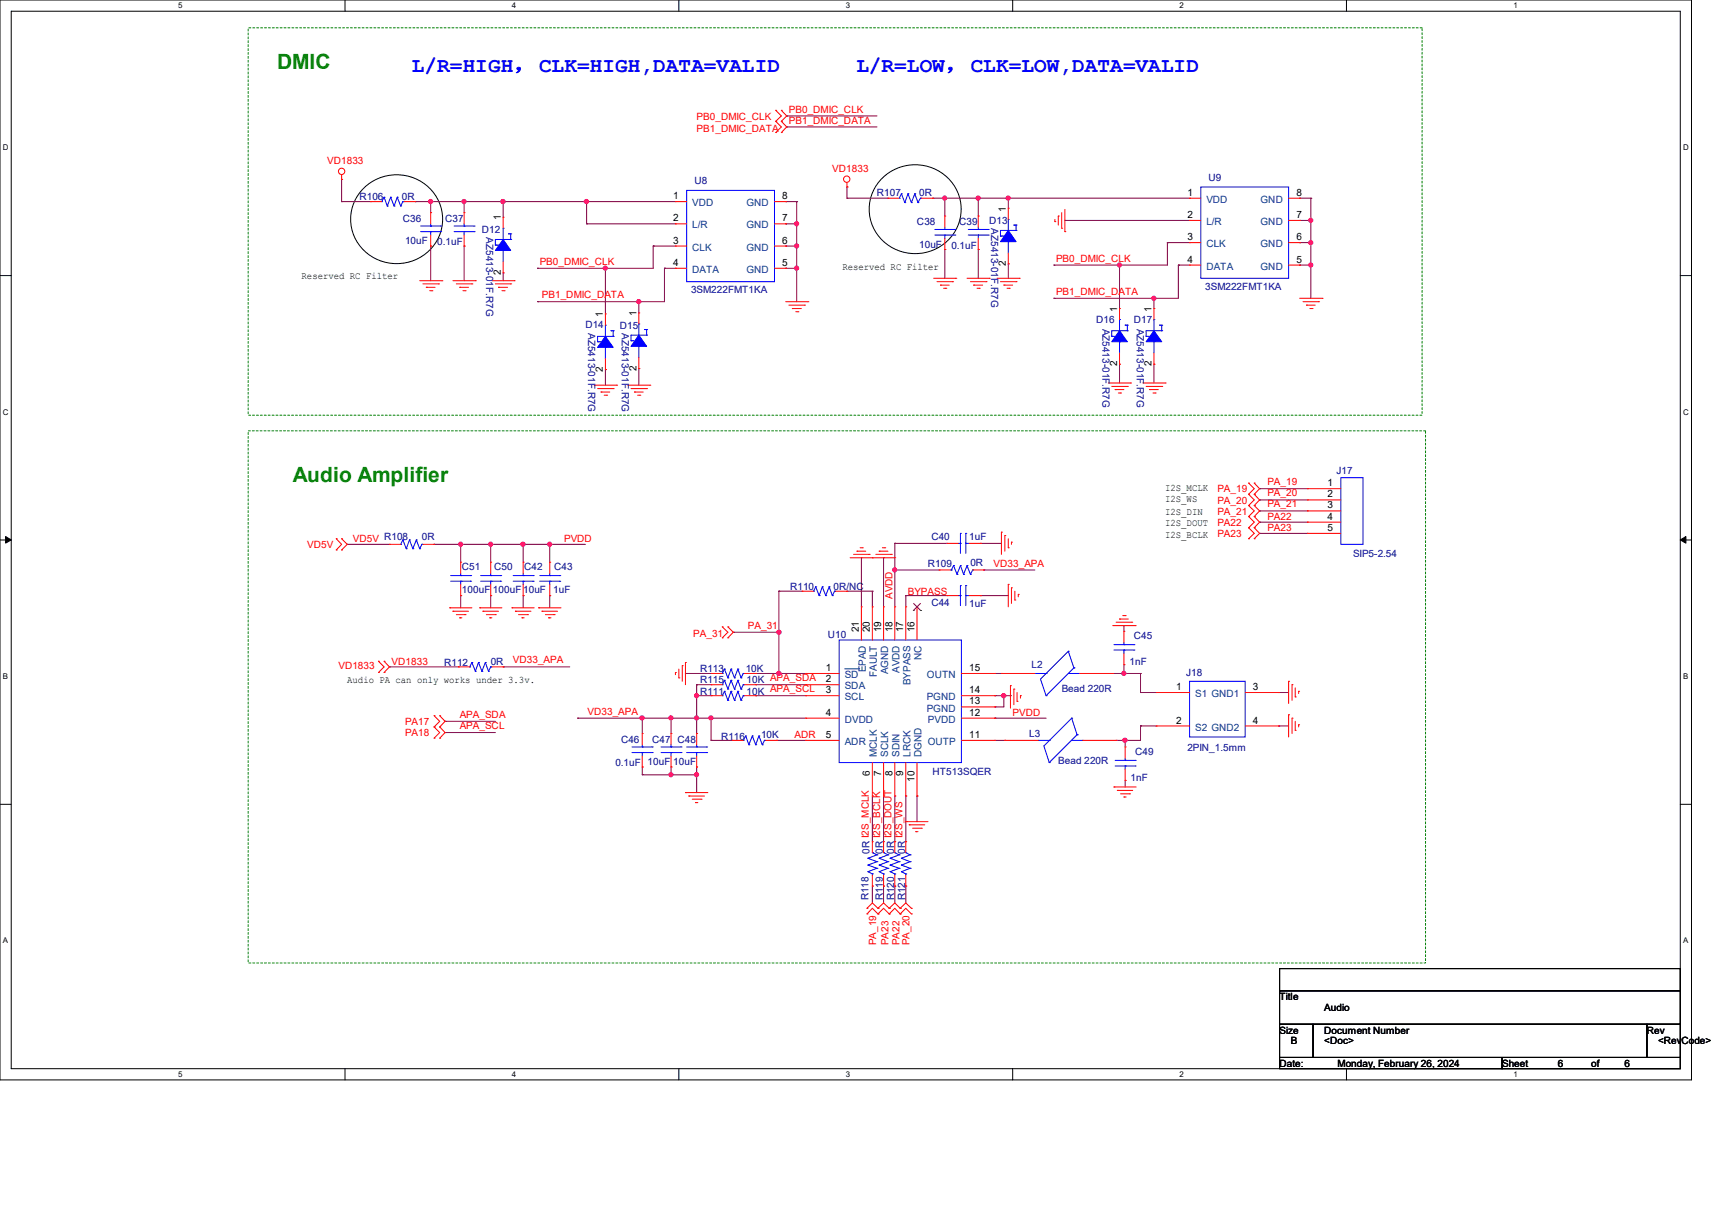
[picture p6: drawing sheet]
<svg xmlns="http://www.w3.org/2000/svg" width="297mm" height="210mm" viewBox="0 0 297 210" stroke-linecap="round" stroke-linejoin="round" font-family="sans-serif">
<path d="M0 0h293.5v187.3h-293.5zM1.9 1.9h289.6v183.4h-289.6z" fill="none" stroke="#000" stroke-width=".17"/>
<g fill="#fff">
<path d="M30.9 .2h.8v1.5h-.8z"/>
<path d="M30.9 185.5h.8v1.6h-.8z"/>
</g>
<path d="M59.9 0v1.9M59.9 185.3v2" fill="none" stroke="#000" stroke-width=".17"/>
<g fill="#fff">
<path d="M88.8 .2h.8v1.5h-.8z"/>
<path d="M88.8 185.5h.8v1.6h-.8z"/>
</g>
<path d="M117.8 0v1.9M117.8 185.3v2" fill="none" stroke="#000" stroke-width=".17"/>
<g fill="#fff">
<path d="M146.7 .2h.8v1.5h-.8z"/>
<path d="M146.7 185.5h.8v1.6h-.8z"/>
</g>
<path d="M175.7 0v1.9M175.7 185.3v2" fill="none" stroke="#000" stroke-width=".17"/>
<g fill="#fff">
<path d="M204.6 .2h.8v1.5h-.8z"/>
<path d="M204.6 185.5h.8v1.6h-.8z"/>
</g>
<path d="M233.6 0v1.9M233.6 185.3v2" fill="none" stroke="#000" stroke-width=".17"/>
<g fill="#fff">
<path d="M262.6 .2h.7v1.5h-.7z"/>
<path d="M262.6 185.5h.7v1.6h-.7z"/>
<path d="M.5 24.8h1v1.6h-1z"/>
<path d="M292 24.8h1v1.6h-1z"/>
<path d="M.5 70.7h1v1.5h-1z"/>
<path d="M292 70.7h1v1.5h-1z"/>
</g>
<path d="M0 47.8h1.9M291.5 47.8h2" fill="none" stroke="#000" stroke-width=".17"/>
<g fill="#fff">
<path d="M.5 116.5h.9v1.6h-.9z"/>
<path d="M292 116.5h.9v1.6h-.9z"/>
</g>
<path d="M0 93.6h1.9M291.5 93.6h2" fill="none" stroke="#000" stroke-width=".17"/>
<path d="M1 93l.9 .6-.9 .6zM291.5 93.6l1-.6v1.2z" fill="#000" stroke="#000" stroke-width=".17"/>
<g fill="#fff">
<path d="M.5 162.4h.9v1.5h-.9z"/>
<path d="M292 162.4h.9v1.5h-.9z"/>
</g>
<path d="M63.2 32.6a8 8 0 0 1 9-1.5 8 8 0 0 1 4.5 8 8 8 0 0 1-8.4 6.6 8 8 0 0 1-7.5-7.7 7.6 7.6 0 0 1 2.4-5.4zM153.1 30.8a8 8 0 0 1 9.1-1.5 8 8 0 0 1 4.5 8 8 8 0 0 1-8.4 6.7 8 8 0 0 1-7.5-7.7 7.6 7.6 0 0 1 2.3-5.5zM0 139.5h1.9M291.5 139.5h2M222 168h69.5v3.8h-69.5zM222 171.8h69.5v5.8h-69.5zM222 177.6h5.8v5.8h-5.8zM227.8 177.6h57.9v5.8h-57.9zM285.7 177.6h5.8v5.8h-5.8zM222 183.4h38.6v1.9h-38.6zM260.6 183.4h30.9v1.9h-30.9z" fill="none" stroke="#000" stroke-width=".17"/>
<path d="M43.1 4.8h203.6v67.2h-203.6zM43.1 74.7h204.2v92.3h-204.2z" fill="none" stroke="#008000" stroke-width=".17" stroke-dasharray=".3"/>
<g fill="none" stroke="#800040" stroke-width=".17">
<path d="M59.3 31.1h.1M59.3 35h.1M59.3 35h5M59.3 31.1v3.9M72 35h.1M72 35h45.2M74.7 35h.1M74.7 35v1.9M80.5 35h.1M80.5 35v1.9M87.3 35h.1M87.3 35v2.7"/>
<path d="M101.8 38.8h.1M101.8 35h.1M101.8 38.8h15.4M101.8 35v3.8M136.3 35h.1M136.3 38.8h.1M136.3 35h1.9M136.3 38.8h1.9M136.5 20.1h.1M136.5 22h.1M136.5 20.1h15.6M136.5 22h15.6"/>
<path d="M138.2 35h.1M138.2 38.8h.1M138.2 35v17.3M146.9 34.4h.1M146.9 32.4h.1M146.9 34.4h7.2M146.9 32.4v2M161.8 34.4h.1M161.8 34.4h44.6M163.9 34.4h.1M163.9 34.4v3.1M169.7 34.4h.1"/>
<path d="M169.7 34.4v3.1M174.9 34.4h.1M174.9 34.4v1.7M184.7 38.2h.1M184.7 38.2h21.7M225.5 34.4h.1M225.5 38.2h.1M225.5 34.4h1.9M225.5 38.2h1.9M227.4 34.4h.1M227.4 38.2h.1M227.4 34.4v17.3"/>
<path d="M74.7 42.7h.1M74.7 42.7v6M80.5 42.7h.1M80.5 42.7v6M87.3 47.3h.1M87.3 47.3v1.4M93.3 46.5h.1M93.3 52.3h.1M105 46.5h.1M105 46.5v7.9M110.8 52.3h.1M110.8 52.3v2"/>
<path d="M113.3 42.7h.1M113.3 42.7v3.8h-20M113.3 42.7h3.9M115.3 46.5h.1M115.3 46.5h1.9M115.3 46.5v5.8h-22M136.3 46.5h.1M136.3 42.7h.1M136.3 46.5h1.9M136.3 42.7h1.9M138.2 42.7h.1M138.2 46.5h.1"/>
<path d="M163.9 43.3h.1M163.9 43.3v5M169.7 43.3h.1M169.7 43.3v5M174.9 45.8h.1M174.9 45.8v2.5M182.8 46h.1M182.8 51.7h.1M194.2 46h.1M194.2 46v7.5M200.2 51.7h.1M200.2 51.7v1.8"/>
<path d="M202.5 42.1h.1M202.5 42.1v3.9h-19.7M202.5 42.1h3.9M204.4 46h.1M204.4 46h2M204.4 46v5.7h-21.6M225.5 42.1h.1M225.5 46h.1M225.5 46h1.9M225.5 42.1h1.9M227.4 42.1h.1M227.4 46h.1"/>
<path d="M105 64.1h.1M105 64.1v2.7M110.8 63.9h.1M110.8 63.9v2.9M194.2 63.2h.1M194.2 63.2v3.2M200.2 63.2h.1M200.2 63.2v3.2M60.2 94.4h.1M60.2 94.4h7.4M75.3 94.4h.1M75.3 94.4h26.3"/>
<path d="M79.9 94.4h.1M79.9 94.4v3.1M85.1 94.4h.1M85.1 94.4v3.1M90.8 94.4h.1M90.8 94.4v3.1M95.4 94.4h.1M95.4 94.4v3.1M149.4 96.7h.1M149.4 96.7v8.5M153.3 96.7h.1M153.3 96.7v8.5"/>
<path d="M155.2 98.8h.1M155.2 94.2h.1M155.2 94.2v11M155.2 98.8h7.7M155.2 94.2h9.1M170.1 94.2h.1M170.1 94.2h3.6M170.6 98.8h.1M170.6 98.8h8.9M218.5 84.8h.1M218.5 86.7h.1M218.5 88.6h.1"/>
<path d="M218.5 90.6h.1M218.5 92.5h.1M218.5 84.8h8.3M218.5 86.7h8.3M218.5 88.6h8.3M218.5 90.6h8.3M218.5 92.5h8.3M67.6 115.7h.1M67.6 115.7h11.9M79.9 103.3h.1M79.9 103.3v2.1M85.1 103.3h.1"/>
<path d="M85.1 103.3v2.1M87.3 115.7h.1M87.3 115.7h11.5M90.8 103.3h.1M90.8 103.3v2.1M95.4 103.3h.1M95.4 103.3v2.1M118.9 116.8h.1M118.9 116.8h4.5M120.9 118.7h.1M120.9 118.7h2.5M120.9 118.7v8.5"/>
<path d="M127.2 109.6h.1M127.2 109.6h7.9M131.1 116.8h.1M131.1 118.7h.1M131.1 116.8h8.7M131.1 118.7h8.7M135.1 102.5h.1M135.1 116.8h.1M135.1 109.6h.1M135.1 102.5h4.1M135.1 102.5v14.3M146.9 102.5h.1"/>
<path d="M146.9 102.5h4.4M151.3 102.5h.1M151.3 102.5v2.7M157.1 103.3h.1M157.1 103.3h7.2M157.1 103.3v1.9M170.1 103.3h.1M170.1 103.3h4.8M172.6 116.8h1.1M173.7 116.8h.1M193 116.8h4.9M195 116.8h.1"/>
<path d="M195 108.5h.1M195 115.3h.1M195 108.5v1M195 115.3v1.5M197.9 116.8h.1M197.9 116.8v3.3M77.2 125.1h.1M77.2 127h.1M77.2 125.1h8.7M77.2 127h8.7M100.2 124.5h.1M100.2 124.5h39.6"/>
<path d="M111.4 133h.1M111.4 134.4h.1M111.4 124.5h.1M111.4 134.4h9.5M111.4 124.5v2.7M111.4 133v1.4M116.4 133h.1M116.4 134.4h.1M116.4 124.5h.1M116.4 124.5v2.7M116.4 133v1.4M120.9 124.5h.1"/>
<path d="M120.9 133h.1M120.9 134.4h.1M120.9 120.6h.1M120.9 120.6h2.5M120.9 133v4.5M123.4 128.4h.1M123.4 124.5h.1M123.4 128.4h3.6M123.4 124.5v3.9M131.1 120.6h.1M131.1 120.6h8.7M134.7 128.4h.1"/>
<path d="M134.7 128.4h5.1M151.3 138h.1M151.3 138v8M153.3 138h.1M153.3 138v8M155.2 138h.1M155.2 138v8M157.1 138h.1M157.1 138v8M159.1 138h.1M159.1 138v4.5M172.6 120.6h.1"/>
<path d="M172.6 122.6h.1M172.6 124.5h.1M172.6 120.6h2.7M172.6 124.5h8.9M172.6 128.4h1.7M174.2 120.6h.1M174.2 120.6v2h-1.6M174.3 128.4h.1M175.3 120.6h.1M175.3 120.6v.3M195.2 128.4h.1M195.2 135.3h.1"/>
<path d="M195.2 128.4v1.1M195.2 135.3v1.2M197.9 120.1h.1M197.9 125.9h.1M197.9 125.9v2.5h-4.3M197.9 125.9h2.7M197.9 120.1h2.7M221.8 125.9h.1M221.8 120.1h.1M221.8 125.9h1.8M221.8 120.1h1.8M151.3 153.7h.1"/>
<path d="M151.3 153.7v2.9M153.3 153.7h.1M153.3 153.7v2.9M155.2 153.7h.1M155.2 153.7v2.9M157.1 153.7h.1M157.1 153.7v2.9"/>
</g>
<g fill="#f0f" stroke="#f0f" stroke-width=".17">
<circle cx="120.8" cy="134.3" r=".36"/>
<circle cx="174.1" cy="120.7" r=".37"/>
<circle cx="120.8" cy="124.5" r=".36"/>
<circle cx="90.7" cy="94.4" r=".37"/>
<circle cx="95.4" cy="94.4" r=".36"/>
<circle cx="87.3" cy="34.9" r=".37"/>
<circle cx="105" cy="46.5" r=".36"/>
<circle cx="174.9" cy="34.4" r=".36"/>
<circle cx="194.2" cy="46" r=".36"/>
<circle cx="110.8" cy="52.3" r=".36"/>
<circle cx="138.2" cy="42.7" r=".36"/>
<circle cx="138.2" cy="38.8" r=".36"/>
<circle cx="138.2" cy="46.5" r=".36"/>
<circle cx="227.4" cy="42.1" r=".36"/>
<circle cx="227.4" cy="38.2" r=".36"/>
<circle cx="227.4" cy="46" r=".36"/>
<circle cx="169.7" cy="34.4" r=".36"/>
<circle cx="163.9" cy="34.4" r=".36"/>
<circle cx="200.2" cy="51.7" r=".36"/>
<circle cx="80.5" cy="34.9" r=".36"/>
<circle cx="74.7" cy="34.9" r=".36"/>
<circle cx="101.7" cy="34.9" r=".37"/>
<circle cx="195" cy="116.8" r=".36"/>
<circle cx="120.8" cy="120.7" r=".36"/>
<circle cx="155.2" cy="98.8" r=".36"/>
<circle cx="116.4" cy="134.3" r=".36"/>
<circle cx="116.4" cy="124.5" r=".36"/>
<circle cx="111.4" cy="124.5" r=".37"/>
<circle cx="123.3" cy="124.5" r=".36"/>
<circle cx="135.1" cy="116.8" r=".37"/>
<circle cx="135.1" cy="109.6" r=".37"/>
<circle cx="195.2" cy="128.4" r=".37"/>
<circle cx="79.9" cy="94.4" r=".36"/>
<circle cx="85.1" cy="94.4" r=".36"/>
</g>
<g fill="none" stroke="#f00" stroke-width=".17">
<path d="M134.6 19.1h.1M134.6 19.1l1 1-1 .9M135.6 19.1h.1M135.6 19.1l.9 1-.9 .9M59.3 31.1h.1M59.3 30.3v.8M64.3 35h.1M64.3 35h1.9M70.1 35h1.9M72 35h.1M74.7 36.9h.1M74.7 36.9v1.9"/>
<path d="M80.5 36.9h.1M80.5 36.9v1.9M87.3 37.7h.1M87.3 37.7v1.9M117.2 35h.1M117.2 38.8h.1M117.2 35h1.9M117.2 38.8h1.9M134.4 35h1.9M134.4 38.8h1.9M134.6 21h.1M134.6 23h.1"/>
<path d="M134.6 21l1 1-1 1M135.6 21h.1M135.6 23h.1M135.6 21l.9 1-.9 1M136.3 38.8h.1M136.3 35h.1M146.9 32.4h.1M146.9 31.7v.7M154.1 34.4h.1M154.1 34.4h1.9M159.9 34.4h1.9M161.8 34.4h.1"/>
<path d="M163.9 37.5h.1M163.9 37.5v1.9M169.7 37.5h.1M169.7 37.5v1.9M174.9 36.1h.1M174.9 36.1v2M183 38.4h.1M183 38.1v.3M183.6 37.5h.1M183.6 37.5v1.5M184.2 39.6h.1M184.2 36.9v2.7"/>
<path d="M184.7 36.3v3.9M206.4 34.4h.1M206.4 38.2h.1M206.4 34.4h1.9M206.4 38.2h1.9M223.6 34.4h1.9M223.6 38.2h1.9M225.5 38.2h.1M225.5 34.4h.1M72.8 48.7h3.9M73.4 49.2h2.7M74 49.8h.1"/>
<path d="M74 49.8h1.5M74.5 50.4h.4M74.7 42.7h.1M74.7 40.8v1.9M74.9 50.4h.1M76.1 49.2h.1M76.7 48.7h.1M78.6 48.7h3.9M79.2 49.2h2.7M79.8 49.8h.1M79.8 49.8h1.5M80.3 50.4h.4"/>
<path d="M80.5 42.7h.1M80.5 40.8v1.9M80.7 50.4h.1M81.9 49.2h.1M82.5 48.7h.1M85.3 48.7h3.9M85.9 49.2h2.7M86.5 49.8h.1M86.5 49.8h1.6M87.1 50.4h.4M87.3 47.3h.1M87.3 45.4v1.9"/>
<path d="M87.5 50.4h.1M88.6 49.2h.1M89.2 48.7h.1M105 54.4h.1M105 54.4v2M110.8 54.3h.1M110.8 54.3v1.9M117.2 42.7h.1M117.2 46.5h.1M117.2 42.7h1.9M117.2 46.5h1.9M134.4 42.7h1.9"/>
<path d="M134.4 46.5h1.9M136.3 42.7h.1M136.3 46.5h.1M136.3 52.3h3.9M136.9 52.9h2.7M137.5 53.5h.1M137.5 53.5h1.5M138 54.1h.4M138.4 54.1h.1M139.6 52.9h.1M140.2 52.3h.1M162 48.3h3.8"/>
<path d="M162.6 48.9h2.7M163.2 49.4h.1M163.2 49.4h1.5M163.7 50h.4M163.9 43.3h.1M163.9 41.3v2M164.1 50h.1M165.3 48.9h.1M165.8 48.3h.1M167.8 48.3h3.8M168.4 48.9h2.7M168.9 49.4h.1"/>
<path d="M168.9 49.4h1.6M169.5 50h.4M169.7 43.3h.1M169.7 41.3v2M169.9 50h.1M171.1 48.9h.1M171.6 48.3h.1M173 48.3h3.8M173.6 48.9h2.7M174.2 49.4h.1M174.2 49.4h1.5M174.7 50h.4"/>
<path d="M174.9 45.8h.1M174.9 43.9v1.9M175.1 50h.1M176.3 48.9h.1M176.8 48.3h.1M184.7 40.2h.1M194.2 53.5h.1M194.2 53.5v1.9M200.2 53.5h.1M200.2 53.5v1.9M206.4 42.1h.1M206.4 46h.1"/>
<path d="M206.4 42.1h1.9M206.4 46h1.9M223.6 42.1h1.9M223.6 46h1.9M225.5 42.1h.1M225.5 46h.1M225.5 51.7h3.9M226.1 52.3h2.7M226.7 52.9h.1M226.7 52.9h1.5M227.2 53.5h.4M227.6 53.5h.1"/>
<path d="M228.8 52.3h.1M229.4 51.7h.1M103.1 66.8h3.9M103.7 67.4h2.7M104.3 68h.1M104.3 68h1.5M104.8 68.5h.4M105 64.1h.1M105 62.2v1.9M105.2 68.5h.1M106.4 67.4h.1M107 66.8h.1"/>
<path d="M108.9 66.8h3.8M109.5 67.4h2.7M110.1 68h.1M110.1 68h1.5M110.6 68.5h.4M110.8 63.9h.1M110.8 62v1.9M111 68.5h.1M112.2 67.4h.1M112.7 66.8h.1M192.3 66.4h3.8M192.9 67h2.7"/>
<path d="M193.5 67.6h.1M193.5 67.6h1.5M194 68.2h.4M194.2 63.2h.1M194.2 61.2v2M194.4 68.2h.1M195.6 67h.1M196.1 66.4h.1M198.3 66.4h3.8M198.8 67h2.7M199.4 67.6h.1M199.4 67.6h1.6"/>
<path d="M200 68.2h.4M200.2 63.2h.1M200.2 61.2v2M200.4 68.2h.1M201.5 67h.1M202.1 66.4h.1M58.3 95.4h.1M58.3 93.4h.1M58.3 93.4l1 1-1 1M59.3 93.4h.1M59.3 95.4h.1M59.3 93.4l.9 1-.9 1"/>
<path d="M67.6 94.4h.1M67.6 94.4h1.9M73.4 94.4h1.9M75.3 94.4h.1M79.9 97.5h.1M79.9 97.5v1.9M85.1 97.5h.1M85.1 97.5v1.9M90.8 97.5h.1M90.8 97.5v1.9M95.4 97.5h.1M95.4 97.5v1.9"/>
<path d="M147.5 96.7h7.7M148.1 96.1h2.7M148.7 95.6h.1M148.7 95.6h1.5M149.2 95h.4M149.6 95h.1M150.8 96.1h.1M151.3 96.7h.1M151.9 96.1h2.7M152.5 95.6h.1M152.5 95.6h1.6M153.1 95h.4"/>
<path d="M153.5 95h.1M154.6 96.1h.1M155.2 96.7h.1M162.9 98.8h.1M162.9 98.8h2M164.3 94.2h.1M164.3 94.2h1.9M168.1 94.2h2M168.7 98.8h1.9M170.1 94.2h.1M170.6 98.8h.1M173.7 92.3h.1"/>
<path d="M173.7 92.3v3.8M174.3 92.9h.1M174.3 92.9v2.7M174.9 95h.1M174.9 93.4v1.6M175.5 94h.1M175.5 94v.4M216.6 85.7h.1M216.6 83.8h.1M216.6 87.7h.1M216.6 89.6h.1M216.6 91.5h.1"/>
<path d="M216.6 93.4h.1M216.6 83.8l1 1-1 .9M216.6 85.7l1 1-1 1M216.6 87.7l1 .9-1 1M216.6 89.6l1 1-1 .9M216.6 91.5l1 1-1 .9M217.6 83.8h.1M217.6 85.7h.1M217.6 87.7h.1M217.6 89.6h.1M217.6 91.5h.1M217.6 93.4h.1"/>
<path d="M217.6 83.8l.9 1-.9 .9M217.6 85.7l.9 1-.9 1M217.6 87.7l.9 .9-.9 1M217.6 89.6l.9 1-.9 .9M217.6 91.5l.9 1-.9 .9M226.8 84.8h.1M226.8 86.7h.1M226.8 88.6h.1M226.8 90.6h.1M226.8 92.5h.1M226.8 84.8h5.8M226.8 86.7h5.8"/>
<path d="M226.8 88.6h5.8M226.8 90.6h5.8M226.8 92.5h5.8M65.7 116.6h.1M65.7 114.7h.1M65.7 114.7l.9 1-.9 .9M66.6 114.7h.1M66.6 116.6h.1M66.6 114.7l1 1-1 .9M78 105.4h.1M78 105.4h3.9M78.6 106h.1"/>
<path d="M78.6 106h2.7M79.2 106.6h1.5M79.5 115.7h.1M79.5 115.7h2M79.8 107.1h.1M79.8 107.1h.3M79.9 103.3h.1M79.9 101.3v2M80.7 106.6h.1M83.2 105.4h.1M83.2 105.4h3.9M83.8 106h.1"/>
<path d="M83.8 106h2.7M84.4 106.6h1.5M85 107.1h.1M85 107.1h.3M85.1 103.3h.1M85.1 101.3v2M85.3 115.7h2M85.9 106.6h.1M87.3 115.7h.1M88.8 105.4h.1M88.8 105.4h3.9M89.4 106h.1"/>
<path d="M89.4 106h2.7M90 106.6h1.5M90.6 107.1h.1M90.6 107.1h.3M90.8 103.3h.1M90.8 101.3v2M91.5 106.6h.1M93.4 105.4h.1M93.4 105.4h3.9M94 106h.1M94 106h2.7M94.6 106.6h1.5"/>
<path d="M95.2 107.1h.1M95.2 107.1h.4M95.4 103.3h.1M95.4 101.3v2M96.1 106.6h.1M117.2 116.6h.1M117.2 116.6v.4M117.8 117.6h.1M117.8 116v1.6M118.4 115.4h.1M118.4 115.4v2.8M118.9 114.9h.1"/>
<path d="M118.9 114.9v3.8M123.4 116.8h.1M123.4 118.7h.1M123.4 116.8h1.9M123.4 118.7h1.9M125.3 110.6h.1M125.3 108.7h.1M125.3 108.7l1 .9-1 1M126.3 108.7h.1M126.3 110.6h.1M126.3 108.7l.9 .9-.9 1M129.2 116.8h1.9"/>
<path d="M129.2 118.7h1.9M131.1 116.8h.1M131.1 118.7h.1M139.2 102.5h.1M139.2 102.5h1.9M139.8 116.8h.1M139.8 118.7h.1M139.8 116.8h5.8M139.8 118.7h5.8M145 102.5h1.9M146.9 102.5h.1M149.4 105.2h.1"/>
<path d="M149.4 105.2v5.8M151.3 105.2h.1M151.3 105.2v5.8M153.3 105.2h.1M153.3 105.2v5.8M155.2 105.2h.1M155.2 105.2v5.8M157.1 105.2h.1M157.1 105.2v5.8M159.1 105.2h.1M159.1 105.2v5.8M164.3 103.3h.1"/>
<path d="M164.3 103.3h1.9M166.8 116.8h5.8M168.1 103.3h2M170.1 103.3h.1M172.6 116.8h.1M173.7 116.8h.1M173.7 116.8h5.8M174.9 101.3h.1M174.9 101.3v3.9M175.3 118.9h.1M175.3 118.9v3.9M175.5 101.9h.1"/>
<path d="M175.5 101.9v2.7M175.9 119.5h.1M175.9 119.5v2.7M176.1 104.1h.1M176.1 102.5v1.6M176.7 103.1h.1M176.7 103.1v.4M187.3 116.8h5.7M193 116.8h.1M193 108.5h3.9M193.6 107.9h2.7M194.2 107.4h.1"/>
<path d="M194.2 107.4h1.5M194.8 106.8h.4M195 109.5h.1M195 115.3h.1M195 109.5v1.9M195 113.3v2M195.2 106.8h.1M196.3 107.9h.1M196.9 108.5h.1M223.6 118.2h.1M223.6 118.2v3.8M224.2 118.7h.1"/>
<path d="M224.2 118.7v2.8M224.7 119.3v1.6M225.3 119.9h.1M225.3 119.9v.4M75.3 126.1h.1M75.3 124.1h.1M75.3 128h.1M75.3 124.1l1 1-1 1M75.3 126.1l1 .9-1 1M76.3 124.1h.1M76.3 126.1h.1M76.3 128h.1"/>
<path d="M76.3 124.1l.9 1-.9 1M76.3 126.1l.9 .9-.9 1M111.4 127.2h.1M111.4 133h.1M111.4 127.2v2M111.4 131.1v1.9M116.4 127.2h.1M116.4 133h.1M116.4 127.2v2M116.4 131.1v1.9M118.9 137.5h.1M118.9 137.5h3.9"/>
<path d="M119.5 138h.1M119.5 138h2.7M120.1 138.6h1.5M120.6 139.2h.1M120.6 139.2h.5M120.9 127.2h.1M120.9 133h.1M120.9 127.2v2M120.9 131.1v1.9M121.6 138.6h.1M123.4 120.6h.1M123.4 120.6h1.9"/>
<path d="M127 128.4h.1M127 128.4h1.9M129.2 120.6h1.9M131.1 120.6h.1M132.8 128.4h1.9M134.7 128.4h.1M139.8 120.6h.1M139.8 124.5h.1M139.8 128.4h.1M139.8 128.4h5.8M139.8 120.6h5.8M139.8 124.5h5.8"/>
<path d="M151.3 138h.1M151.3 132.2v5.8M153.3 138h.1M153.3 132.2v5.8M155.2 138h.1M155.2 132.2v5.8M157.1 138h.1M157.1 132.2v5.8M159.1 138h.1M159.1 132.2v5.8M166.8 128.4h5.8M166.8 120.6h5.8"/>
<path d="M166.8 124.5h5.8M166.8 122.6h5.8M172.6 120.6h.1M172.6 122.6h.1M172.6 124.5h.1M172.6 128.4h.1M174.3 128.4h.1M174.3 128.4h5.8M176.4 121.6h.1M176.4 120.1v1.5M177 120.6h.1M177 120.6v.5"/>
<path d="M187.8 128.4h5.8M193.3 136.5h.1M193.3 136.5h3.8M193.6 128.4h.1M193.8 137.1h.1M193.8 137.1h2.7M194.4 137.7h1.6M195 138.2h.1M195 138.2h.4M195.2 129.5h.1M195.2 135.3h.1M195.2 129.5v2"/>
<path d="M195.2 133.4v1.9M196 137.7h.1M200.6 120.1h.1M200.6 125.9h.1M200.6 120.1h5.8M200.6 125.9h5.8M216 120.1h5.8M216 125.9h5.8M221.8 120.1h.1M221.8 125.9h.1M223.6 124h.1M223.6 124v3.8"/>
<path d="M224.2 124.5h.1M224.2 124.5v2.7M224.7 126.7h.1M224.7 120.9h.1M224.7 125.1v1.6M225.3 125.7h.1M225.3 125.7v.4M150.4 157.5h.1M150.4 158.5h.1M150.4 157.5l.9-.9 1 .9M150.4 158.5l.9-1 1 1M151.3 146h.1"/>
<path d="M151.3 153.7h.1M151.3 146v1.9M151.3 151.8v1.9M152.3 157.5h.1M152.3 158.5h.1M152.3 157.5l1-.9 1 .9M152.3 158.5l1-1 1 1M153.3 146h.1M153.3 153.7h.1M153.3 146v1.9M153.3 151.8v1.9M154.3 157.5h.1"/>
<path d="M154.3 158.5h.1M154.3 157.5l.9-.9 1 .9M154.3 158.5l.9-1 1 1M155.2 146h.1M155.2 153.7h.1M155.2 146v1.9M155.2 151.8v1.9M156.2 157.5h.1M156.2 158.5h.1M156.2 157.5l.9-.9 1 .9M156.2 158.5l.9-1 1 1M157.1 142.5h.1"/>
<path d="M157.1 146h.1M157.1 153.7h.1M157.1 142.5h3.9M157.1 146v1.9M157.1 151.8v1.9M157.7 143h.1M157.7 143h2.7M158.1 157.5h.1M158.1 158.5h.1M158.3 143.6h1.6M158.9 144.2h.1M158.9 144.2h.4"/>
<path d="M159.9 143.6h.1"/>
<circle cx="59.3" cy="29.7" r=".55"/>
<circle cx="146.9" cy="31.1" r=".55"/>
</g>
<g fill="none" stroke="#00f" stroke-width=".17">
<path d="M66.2 35h.1M66.6 34.2h.1M66.6 34.2l.6 1.5M66.6 34.2l-.4 .8M67.2 35.7h.1M67.8 34.2h.1M67.8 34.2l.6 1.5M67.8 34.2l-.6 1.5M68.4 35.7h.1M68.9 34.2h.1M68.9 34.2l.6 1.5M68.9 34.2l-.5 1.5"/>
<path d="M69.5 35.7h.1M69.9 35h.1M69.9 35l-.4 .7M69.9 35h.2M73 39.2h3.5M74.7 39.2h.1M74.7 38.8v.4M76.5 39.2h.1M78.8 39.2h3.5M80.5 39.2h.1M80.5 38.8v.4M82.3 39.2h.1"/>
<path d="M87.3 39.6h.1M87.3 39.6v1.9M119.1 33h15.3v15.9h-15.3zM156 34.4h.1M156.4 33.6h.1M156.4 33.6l.6 1.5M156.4 33.6l-.4 .8M157 35.1h.1M157.5 33.6h.1M157.5 33.6l.6 1.5M157.5 33.6l-.5 1.5M158.1 35.1h.1"/>
<path d="M158.7 33.6h.1M158.7 33.6l.6 1.5M158.7 33.6l-.6 1.5M159.3 35.1h.1M159.7 34.4h.1M159.7 34.4l-.4 .7M159.7 34.4h.2M162.2 39.8h3.5M163.9 39.8h.1M163.9 39.4v.4M165.7 39.8h.1M168 39.8h3.4"/>
<path d="M169.7 39.8h.1M169.7 39.4v.4M171.4 39.8h.1M174.9 38.1h.1M174.9 38.1v1.9M175.9 39h.1M175.9 39h.4M176.3 40h.1M176.3 39h.1M176.3 40h-2.7v.9M176.3 39v1M208.3 32.4h15.3v15.9h-15.3z"/>
<path d="M73 40.2h3.5M74.7 40.2h.1M74.7 40.2v.6M76.5 40.2h.1M78.8 40.2h3.5M80.5 40.2h.1M80.5 40.2v.6M82.3 40.2h.1M85.9 42.5h.1M85.9 42.5h.4M86.3 42.5h.1M87.3 43.4h.1"/>
<path d="M87.3 43.4v2M88.2 40.6h.1M88.2 40.6h.4M88.6 41.5h.1M88.6 40.6h.1M88.6 41.5h-2.7v1M88.6 40.6v.9M103.7 59.3h.1M103.7 59.3h.4M104.1 59.3h.1M105 56.4h.1M105 56.4v1.9"/>
<path d="M106 57.4h.1M106 57.4h.4M106.4 58.3h.1M106.4 57.4h.1M106.4 58.3h-2.7v1M106.4 57.4v.9M109.5 59.1h.1M109.5 59.1h.4M109.9 59.1h.1M110.8 56.2h.1M110.8 56.2v1.9M111.8 57.1h.1"/>
<path d="M111.8 57.1h.4M112.2 58.1h.1M112.2 57.1h.1M112.2 58.1h-2.7v1M112.2 57.1v1M162.2 40.8h3.5M163.9 40.8h.1M163.9 40.8v.5M165.7 40.8h.1M168 40.8h3.4M169.7 40.8h.1M169.7 40.8v.5"/>
<path d="M171.4 40.8h.1M173.6 40.9h.1M173.6 40.9h.3M173.9 40.9h.1M174.9 41.9h.1M174.9 41.9v2M192.9 58.3h.1M192.9 58.3h.4M193.3 58.3h.1M194.2 59.3h.1M194.2 55.4h.1M194.2 55.4v2"/>
<path d="M194.2 59.3v1.9M195.2 56.4h.1M195.2 56.4h.4M195.6 57.4h.1M195.6 56.4h.1M195.6 57.4h-2.7v.9M195.6 56.4v1M198.8 58.3h.1M198.8 58.3h.4M199.2 58.3h.1M200.2 59.3h.1M200.2 55.4h.1"/>
<path d="M200.2 55.4v2M200.2 59.3v1.9M201.2 56.4h.1M201.2 56.4h.3M201.5 57.4h.1M201.5 56.4h.1M201.5 57.4h-2.7v.9M201.5 56.4v1M105 60.2h.1M105 60.2v2M110.8 60.1h.1M110.8 60.1v1.9"/>
<path d="M69.5 94.4h.1M69.9 93.6h.1M69.9 93.6l.6 1.6M69.9 93.6l-.4 .8M70.5 95.2h.1M71 93.6h.1M71 93.6l.6 1.6M71 93.6l-.5 1.6M71.6 95.2h.1M72.2 93.6h.1M72.2 93.6l.6 1.6M72.2 93.6l-.6 1.6"/>
<path d="M72.8 95.2h.1M73.2 94.4h.1M73.2 94.4l-.4 .8M73.2 94.4h.2M78.2 99.8h3.5M79.9 99.8h.1M79.9 99.4v.4M81.7 99.8h.1M83.4 99.8h3.5M85.1 99.8h.1M85.1 99.4v.4M86.9 99.8h.1"/>
<path d="M89 99.8h3.5M90.8 99.8h.1M90.8 99.4v.4M92.5 99.8h.1M93.6 99.8h3.5M95.4 99.8h.1M95.4 99.4v.4M97.1 99.8h.1M164.9 98.8h.2M165.1 98.8h.1M165.4 98.1h.1M165.4 98.1l-.3 .7"/>
<path d="M165.4 98.1l.6 1.5M166 99.6h.1M166.2 94.2h.4M166.6 98.1h.1M166.6 94.2h.1M166.6 92.5h.1M166.6 98.1l-.6 1.5M166.6 98.1l.6 1.5M166.6 92.5v3.5M167.2 99.6h.1M167.6 92.5h.1M167.6 94.2h.1"/>
<path d="M167.6 94.2h.5M167.6 92.5v3.5M167.8 98.1h.1M167.8 98.1l-.6 1.5M167.8 98.1l.6 1.5M168.4 99.6h.1M168.7 98.8h.1M168.7 98.8l-.3 .8M232.6 82.8h3.9v11.6h-3.9zM78.2 100.8h3.5M79.9 100.8h.1M79.9 100.8v.5"/>
<path d="M81.5 115.7h.1M81.7 100.8h.1M81.9 114.9h.1M81.9 114.9l.6 1.5M81.9 114.9l-.4 .8M82.5 116.4h.1M83 114.9h.1M83 114.9l.6 1.5M83 114.9l-.5 1.5M83.4 100.8h3.5M83.6 116.4h.1M84.2 114.9h.1"/>
<path d="M84.2 114.9l.6 1.5M84.2 114.9l-.6 1.5M84.8 116.4h.1M85.1 115.7h.1M85.1 100.8h.1M85.1 115.7l-.3 .7M85.1 115.7h.2M85.1 100.8v.5M86.9 100.8h.1M89 100.8h3.5M90.8 100.8h.1M90.8 100.8v.5"/>
<path d="M92.5 100.8h.1M93.6 100.8h3.5M95.4 100.8h.1M95.4 100.8v.5M97.1 100.8h.1M125.3 116.8h.1M125.3 118.7h.1M125.7 116h.1M125.7 118h.1M125.7 119.9h.1M125.7 116l.6 1.6M125.7 116l-.4 .8"/>
<path d="M125.7 118l.6 1.5M125.7 118l-.4 .7M125.7 119.9l.6 1.6M125.7 119.9l-.4 .7M126.3 117.6h.1M126.3 119.5h.1M126.8 116h.1M126.8 118h.1M126.8 119.9h.1M126.8 116l.6 1.6M126.8 116l-.5 1.6M126.8 118l.6 1.5"/>
<path d="M126.8 118l-.5 1.5M126.8 119.9l.6 1.6M126.8 119.9l-.5 1.6M127.4 117.6h.1M127.4 119.5h.1M128 116h.1M128 118h.1M128 119.9h.1M128 116l.6 1.6M128 116l-.6 1.6M128 118l.6 1.5M128 118l-.6 1.5"/>
<path d="M128 119.9l.6 1.6M128 119.9l-.6 1.6M128.6 117.6h.1M128.6 119.5h.1M128.9 116.8h.1M128.9 118.7h.1M128.9 116.8l-.3 .8M128.9 116.8h.3M128.9 118.7l-.3 .8M128.9 118.7h.3M141.1 102.5h.1M141.5 101.8h.1"/>
<path d="M141.5 101.8l.6 1.5M141.5 101.8l-.4 .7M142.1 103.3h.1M142.7 101.8h.1M142.7 101.8l.6 1.5M142.7 101.8l-.6 1.5M143.3 103.3h.1M143.8 101.8h.1M143.8 101.8l.6 1.5M143.8 101.8l-.5 1.5M144.4 103.3h.1M144.8 102.5h.1"/>
<path d="M144.8 102.5l-.4 .8M144.8 102.5h.2M145.6 111h21.2v21.2h-21.2zM166.2 103.3h.4M166.6 103.3h.1M166.6 101.6h.1M166.6 101.6v3.4M167.6 101.6h.1M167.6 103.3h.1M167.6 101.6v3.4M167.6 103.3h.5M179.5 116.8h2"/>
<path d="M181.5 116.8h.1M185.3 112.9h.1M185.3 116.8h2M185.3 112.9l-4.8 4.9 1 2.8M185.3 112.9l1 2.9M186.3 115.8h.1M186.3 115.8l-4.8 4.8M187.3 116.8h.1M193.3 112.7h3.4M193.3 111.8h3.4M195 111.8h.1M195 112.7h.1"/>
<path d="M195 111.4v.4M195 112.7v.6M196.7 112.7h.1M196.7 111.8h.1M206.4 118.2h9.6v9.6h-9.6zM109.6 130.5h3.6M109.6 129.5h3.6M111.4 129.5h.1M111.4 130.5h.1M111.4 129.2v.3M111.4 130.5v.6M113.2 130.5h.1"/>
<path d="M113.2 129.5h.1M114.7 130.5h3.5M114.7 129.5h3.5M116.4 129.5h.1M116.4 130.5h.1M116.4 129.2v.3M116.4 130.5v.6M118.2 130.5h.1M118.2 129.5h.1M119.1 130.5h3.5M119.1 129.5h3.5M120.9 129.5h.1"/>
<path d="M120.9 130.5h.1M120.9 129.2v.3M120.9 130.5v.6M122.6 130.5h.1M122.6 129.5h.1M125.3 120.6h.1M126.3 121.5h.1M127.4 121.5h.1M128.6 121.5h.1M128.9 128.4h.1M128.9 120.6h.1M128.9 120.6l-.3 .9"/>
<path d="M128.9 120.6h.3M129.4 127.6h.1M129.4 127.6l.5 1.6M129.4 127.6l-.5 .8M129.9 129.2h.1M130.5 127.6h.1M130.5 127.6l.6 1.6M130.5 127.6l-.6 1.6M131.1 129.2h.1M131.7 127.6h.1M131.7 127.6l.5 1.6M131.7 127.6l-.6 1.6"/>
<path d="M132.2 129.2h.1M132.6 128.4h.1M132.6 128.4h.2M132.6 128.4l-.4 .8M180.1 128.4h1.9M181.5 120.6h.1M182 132.2h.1M182 128.4h.1M185.9 124.5h.1M185.9 124.5l-4.8 4.9 .9 2.8M185.9 124.5l1 2.9M185.9 128.4h1.9"/>
<path d="M186.9 127.4h.1M186.9 127.4l-4.9 4.8M187.8 128.4h.1M193.5 132.8h3.4M193.5 131.9h3.4M195.2 131.9h.1M195.2 132.8h.1M195.2 131.5v.4M195.2 132.8v.6M196.9 132.8h.1M196.9 131.9h.1M150.6 151.2h.1"/>
<path d="M150.6 150h.1M150.6 148.8h.1M150.6 151.2l.7 .4M150.6 150l1.5 .6M150.6 148.8l1.5 .6M151.3 147.9h.1M151.3 151.6h.1M151.3 147.9l.8 .4M151.3 151.6v.2M152.1 150.6h.1M152.1 149.4h.1M152.1 148.3h.1"/>
<path d="M152.1 150.6l-1.5 .6M152.1 149.4l-1.5 .6M152.1 148.3l-1.5 .5M152.5 151.2h.1M152.5 150h.1M152.5 148.8h.1M152.5 151.2l.8 .4M152.5 150l1.6 .6M152.5 148.8l1.6 .6M153.3 147.9h.1M153.3 151.6h.1M153.3 147.9l.8 .4"/>
<path d="M153.3 151.6v.2M154.1 150.6h.1M154.1 149.4h.1M154.1 148.3h.1M154.1 150.6l-1.6 .6M154.1 149.4l-1.6 .6M154.1 148.3l-1.6 .5M154.4 151.2h.1M154.4 150h.1M154.4 148.8h.1M154.4 151.2l.8 .4M154.4 150l1.6 .6"/>
<path d="M154.4 148.8l1.6 .6M155.2 147.9h.1M155.2 151.6h.1M155.2 147.9l.8 .4M155.2 151.6v.2M156 150.6h.1M156 149.4h.1M156 148.3h.1M156 150.6l-1.6 .6M156 149.4l-1.6 .6M156 148.3l-1.6 .5M156.4 151.2h.1"/>
<path d="M156.4 150h.1M156.4 148.8h.1M156.4 151.2l.7 .4M156.4 150l1.5 .6M156.4 148.8l1.5 .6M157.1 147.9h.1M157.1 151.6h.1M157.1 147.9l.8 .4M157.1 151.6v.2M157.9 150.6h.1M157.9 149.4h.1M157.9 148.3h.1"/>
<path d="M157.9 150.6l-1.5 .6M157.9 149.4l-1.5 .6M157.9 148.3l-1.5 .5"/>
</g>
<g fill="#00f" stroke="#00f" stroke-width=".17">
<path d="M87.3 41.5l1.3 1.9h-2.7z" fill-rule="evenodd"/>
<path d="M200.2 57.4l1.3 1.9h-2.7z" fill-rule="evenodd"/>
<path d="M105 58.3l1.4 1.9h-2.7z" fill-rule="evenodd"/>
<path d="M194.2 57.4l1.4 1.9h-2.7z" fill-rule="evenodd"/>
<path d="M174.9 40l1.4 1.9h-2.7z" fill-rule="evenodd"/>
<path d="M110.8 58.1l1.4 2h-2.7z" fill-rule="evenodd"/>
</g>
<path d="M146.6 116h2.4M149 116h.1" fill="none" stroke="#004080" stroke-width=".17"/>
<path d="M158.5 105.9h.1M158.5 104.6l1.2 1.3M159.7 104.6l-1.2 1.3M159.7 105.9h.1" fill="none" stroke="#804000" stroke-width=".17"/>
<g font-size="3.6" fill="#008000">
<text x="48.1" y="11.9">DMIC</text>
<text x="50.8" y="83.5">Audio Amplifier</text>
</g>
<g font-size="3.6" fill="#00f">
<text x="71.5" y="12.5">L/R=HIGH，CLK=HIGH,DATA=VALID</text>
<text x="148.6" y="12.5">L/R=LOW，CLK=LOW,DATA=VALID</text>
</g>
<g font-size="1.7" fill="#f00">
<text x="120.9" y="20.7">PB0_DMIC_CLK</text>
<text x="120.9" y="22.9">PB1_DMIC_DATA</text>
<text x="136.9" y="19.5">PB0_DMIC_CLK</text>
<text x="136.9" y="21.4">PB1_DMIC_DATA</text>
<text x="56.8" y="28.4">VD1833</text>
<text x="144.4" y="29.8">VD1833</text>
<text x="93.6" y="45.9">PB0_DMIC_CLK</text>
<text x="183.2" y="45.4">PB0_DMIC_CLK</text>
<text x="94" y="51.7">PB1_DMIC_DATA</text>
<text x="183.2" y="51.1">PB1_DMIC_DATA</text>
<text x="211.2" y="85.4">PA_19</text>
<text x="211.2" y="87.3">PA_20</text>
<text x="211.2" y="89.3">PA_21</text>
<text x="219.9" y="84.2">PA_19</text>
<text x="219.9" y="86.1">PA_20</text>
<text x="219.9" y="88">PA_21</text>
<text x="53.3" y="95">VD5V</text>
<text x="61.2" y="94">VD5V R108</text>
<text x="97.9" y="94">PVDD</text>
<text x="211.2" y="91.2">PA22</text>
<text x="211.2" y="93.1">PA23</text>
<text x="219.9" y="90.2">PA22</text>
<text x="219.9" y="92.1">PA23</text>
<text x="172.4" y="98.3">VD33_APA</text>
<text x="154.9" y="103.9" transform="rotate(-90 154.9 103.9)">AVDD</text>
<text x="157.5" y="103.1">BYPASS</text>
<text x="120.3" y="110.5">PA_31</text>
<text x="129.7" y="109">PA_31</text>
<text x="58.7" y="116.1">VD1833</text>
<text x="67.9" y="115.3">VD1833</text>
<text x="89" y="115.1">VD33_APA</text>
<text x="70.3" y="125.7">PA17</text>
<text x="79.8" y="124.5">APA_SDA</text>
<text x="101.9" y="123.9">VD33_APA</text>
<text x="133.6" y="120.1">APA_SCL</text>
<text x="175.7" y="124.2">PVDD</text>
<text x="70.3" y="127.7">PA18</text>
<text x="79.8" y="126.4">APA_SCL</text>
<text x="137.8" y="128">ADR</text>
<text x="152.7" y="145.4" transform="rotate(-90 152.7 145.4)">I2S_BCLK</text>
<text x="154.6" y="145.4" transform="rotate(-90 154.6 145.4)">I2S_DOUT</text>
<text x="156.5" y="145.4" transform="rotate(-90 156.5 145.4)">I2S_WS</text>
<text x="152" y="163.9" transform="rotate(-90 152 163.9)">PA_19</text>
<text x="154.1" y="163.9" transform="rotate(-90 154.1 163.9)">PA23</text>
<text x="156" y="163.9" transform="rotate(-90 156 163.9)">PA22</text>
<text x="157.8" y="163.9" transform="rotate(-90 157.8 163.9)">PA_20</text>
</g>
<g font-size="1.7" fill="#000080">
<text x="62.4" y="34.6">R106</text>
<text x="69.7" y="34.6">0R</text>
<text x="120.5" y="31.9">U8</text>
<text x="152.1" y="34">R107</text>
<text x="159.5" y="34">0R</text>
<text x="209.7" y="31.4">U9</text>
<text x="69.9" y="38.5">C36</text>
<text x="77.2" y="38.5">C37</text>
<text x="83.6" y="40.4">D12</text>
<text x="84.3" y="41.1" transform="rotate(90 84.3 41.1)">AZ5413-01F.R7G</text>
<text x="159.1" y="39.1">C38</text>
<text x="166.4" y="39.1">C39</text>
<text x="171.6" y="38.9">D13</text>
<text x="172" y="39.6" transform="rotate(90 172 39.6)">AZ5413-01F.R7G</text>
<text x="70.3" y="42.4">10uF</text>
<text x="75.9" y="42.5">0.1uF</text>
<text x="159.5" y="42.9">10uF</text>
<text x="165.1" y="43.1">0.1uF</text>
<text x="119.9" y="50.8">3SM222FMT1KA</text>
<text x="209.1" y="50.3">3SM222FMT1KA</text>
<text x="101.6" y="56.9">D14</text>
<text x="102.1" y="57.7" transform="rotate(90 102.1 57.7)">AZ5413-01F.R7G</text>
<text x="107.5" y="57">D15</text>
<text x="107.9" y="57.7" transform="rotate(90 107.9 57.7)">AZ5413-01F.R7G</text>
<text x="190.2" y="56">D16</text>
<text x="191.3" y="57" transform="rotate(90 191.3 57)">AZ5413-01F.R7G</text>
<text x="196.7" y="56">D17</text>
<text x="197.2" y="57" transform="rotate(90 197.2 57)">AZ5413-01F.R7G</text>
<text x="231.9" y="82.1">J17</text>
<text x="73.2" y="93.7">0R</text>
<text x="161.6" y="93.7">C40</text>
<text x="168.1" y="93.7">1uF</text>
<text x="80.1" y="98.9">C51</text>
<text x="85.7" y="98.9">C50</text>
<text x="90.9" y="98.9">C42</text>
<text x="96.1" y="98.9">C43</text>
<text x="161" y="98.3">R109</text>
<text x="168.4" y="98.1">0R</text>
<text x="234.7" y="96.6">SIP5-2.54</text>
<text x="80.1" y="102.8">100uF 100uF10uF</text>
<text x="96" y="102.8">1uF</text>
<text x="137.1" y="102.4">R110</text>
<text x="144.6" y="102.4">0R/NC</text>
<text x="161.6" y="105.1">C44</text>
<text x="168.1" y="105.3">1uF</text>
<text x="143.6" y="110.7">U10</text>
<text x="196.7" y="110.9">C45</text>
<text x="77" y="115.5">R112</text>
<text x="85.1" y="115.3">0R</text>
<text x="121.5" y="116.5">R113</text>
<text x="121.5" y="118.4">R115</text>
<text x="129.4" y="116.5">10K</text>
<text x="129.5" y="118.4">10K APA_SDA</text>
<text x="179" y="115.9">L2</text>
<text x="184.2" y="120">Bead 220R</text>
<text x="196" y="115.3">1nF</text>
<text x="205.8" y="117.3">J18</text>
<text x="121.5" y="120.5">R111</text>
<text x="129.5" y="120.5">10K</text>
<text x="107.7" y="128.8">C46</text>
<text x="113.2" y="128.8">C47 C48</text>
<text x="125.1" y="128.3">R116</text>
<text x="132" y="128.1">10K</text>
<text x="178.6" y="127.9">L3</text>
<text x="196.9" y="131">C49</text>
<text x="206" y="130.2">2PIN_1.5mm</text>
<text x="106.8" y="132.9">0.1uF 10uF 10uF</text>
<text x="161.8" y="134.4">HT513SQER</text>
<text x="183.6" y="132.5">Bead 220R</text>
<text x="196.1" y="135.4">1nF</text>
<text x="150.8" y="148.1" transform="rotate(-90 150.8 148.1)">0R I2S_MCLK</text>
<text x="153.2" y="148.1" transform="rotate(-90 153.2 148.1)">0R</text>
<text x="155.1" y="148.1" transform="rotate(-90 155.1 148.1)">0R</text>
<text x="157" y="148.1" transform="rotate(-90 157 148.1)">0R</text>
<text x="150.7" y="156.2" transform="rotate(-90 150.7 156.2)">R118</text>
<text x="153.2" y="156.2" transform="rotate(-90 153.2 156.2)">R119</text>
<text x="155.1" y="156.2" transform="rotate(-90 155.1 156.2)">R120</text>
<text x="157" y="156.2" transform="rotate(-90 157 156.2)">R121</text>
</g>
<g font-size="1.7">
<text x="116.8" y="34.5">1</text>
<text x="135.7" y="34.5">8</text>
<text x="206" y="34">1</text>
<text x="224.9" y="34">8</text>
<text x="86.9" y="38.2" transform="rotate(-90 86.9 38.2)">1</text>
<text x="116.8" y="38.4">2</text>
<text x="135.7" y="38.4">7</text>
<text x="174.5" y="36.7" transform="rotate(-90 174.5 36.7)">1</text>
<text x="206" y="37.8">2</text>
<text x="206" y="41.7">3</text>
<text x="224.9" y="41.7">6</text>
<text x="224.9" y="37.8">7</text>
<text x="86.9" y="47.7" transform="rotate(-90 86.9 47.7)">2</text>
<text x="116.8" y="42.2">3</text>
<text x="116.8" y="46.1">4</text>
<text x="135.7" y="42.2">6</text>
<text x="135.7" y="46.1">5</text>
<text x="146.1" y="46.8">Reserved RC Filter</text>
<text x="174.5" y="46.2" transform="rotate(-90 174.5 46.2)">2</text>
<text x="206" y="45.5">4</text>
<text x="224.9" y="45.5">5</text>
<text x="52.3" y="48.3">Reserved RC Filter</text>
<text x="104.6" y="55" transform="rotate(-90 104.6 55)">1</text>
<text x="110.4" y="54.8" transform="rotate(-90 110.4 54.8)">1</text>
<text x="193.8" y="54.1" transform="rotate(-90 193.8 54.1)">1</text>
<text x="199.8" y="54.1" transform="rotate(-90 199.8 54.1)">1</text>
<text x="104.6" y="64.5" transform="rotate(-90 104.6 64.5)">2</text>
<text x="110.4" y="64.3" transform="rotate(-90 110.4 64.3)">2</text>
<text x="193.8" y="63.5" transform="rotate(-90 193.8 63.5)">2</text>
<text x="199.8" y="63.5" transform="rotate(-90 199.8 63.5)">2</text>
<text x="202.1" y="85.2">I2S_MCLK</text>
<text x="202.1" y="87.1">I2S_WS</text>
<text x="202.1" y="89.2">I2S_DIN</text>
<text x="230.3" y="84.3">1</text>
<text x="230.3" y="86.3">2</text>
<text x="230.3" y="88.2">3</text>
<text x="202.1" y="91.2">I2S_DOUT</text>
<text x="202.1" y="93.3">I2S_BCLK</text>
<text x="230.3" y="90.1">4</text>
<text x="230.3" y="92.1">5</text>
<text x="149" y="109.6" transform="rotate(-90 149 109.6)">21</text>
<text x="150.9" y="109.6" transform="rotate(-90 150.9 109.6)">20</text>
<text x="152.9" y="109.6" transform="rotate(-90 152.9 109.6)">19</text>
<text x="154.8" y="109.6" transform="rotate(-90 154.8 109.6)">18</text>
<text x="156.7" y="109.6" transform="rotate(-90 156.7 109.6)">17</text>
<text x="158.7" y="109.6" transform="rotate(-90 158.7 109.6)">16</text>
<text x="60.2" y="118.4">Audio PA can only works under 3.3v.</text>
<text x="143.3" y="116.4">1</text>
<text x="143.3" y="118.3">2</text>
<text x="168.1" y="116.4">15</text>
<text x="204" y="119.7">1</text>
<text x="217.4" y="119.7">3</text>
<text x="143.3" y="120.2">3</text>
<text x="143.3" y="124.1">4</text>
<text x="168.1" y="120.2">14</text>
<text x="168.1" y="122.2">13</text>
<text x="168.1" y="124.1">12</text>
<text x="204" y="125.5">2</text>
<text x="217.4" y="125.5">4</text>
<text x="143.3" y="128">5</text>
<text x="168.1" y="128">11</text>
<text x="150.9" y="134.6" transform="rotate(-90 150.9 134.6)">6</text>
<text x="152.9" y="134.6" transform="rotate(-90 152.9 134.6)">7</text>
<text x="154.8" y="134.6" transform="rotate(-90 154.8 134.6)">8</text>
<text x="156.7" y="134.6" transform="rotate(-90 156.7 134.6)">9</text>
<text x="158.7" y="135.5" transform="rotate(-90 158.7 135.5)">10</text>
<text x="222" y="173.4">Title</text>
<text x="222" y="179.2">Size</text>
<text x="229.7" y="175.3">Audio</text>
<text x="229.7" y="179.2">Document Number</text>
<text x="285.7" y="179.2">Rev</text>
<text x="222" y="185">Date:</text>
<text x="223.9" y="181.1">B</text>
<text x="229.7" y="181.1">&lt;Doc&gt;</text>
<text x="232.1" y="185">Monday, February 26, 2024</text>
<text x="260.6" y="185">Sheet</text>
<text x="270.2" y="185">6</text>
<text x="276" y="185">of</text>
<text x="281.8" y="185">6</text>
<text x="287.7" y="181.1">&lt;RevCode&gt;</text>
</g>
<g font-size="1.7" fill="#004080">
<text x="120.1" y="35.8">VDD</text>
<text x="129.5" y="35.8">GND</text>
<text x="209.3" y="35.2">VDD</text>
<text x="218.7" y="35.2">GND</text>
<text x="120.1" y="39.6">L/R</text>
<text x="129.5" y="39.6">GND</text>
<text x="209.3" y="39">L/R</text>
<text x="218.7" y="39">GND</text>
<text x="120.1" y="43.5">CLK</text>
<text x="120.1" y="47.3">DATA</text>
<text x="129.5" y="43.5">GND</text>
<text x="129.5" y="47.3">GND</text>
<text x="209.3" y="42.9">CLK</text>
<text x="209.3" y="46.8">DATA</text>
<text x="218.7" y="42.9">GND</text>
<text x="218.7" y="46.8">GND</text>
<text x="146.6" y="117.6">SD</text>
<text x="146.6" y="119.5">SDA</text>
<text x="150.2" y="116.6" transform="rotate(-90 150.2 116.6)">EPAD</text>
<text x="152.1" y="117.4" transform="rotate(-90 152.1 117.4)">FAULT</text>
<text x="154.1" y="116.9" transform="rotate(-90 154.1 116.9)">AGND</text>
<text x="156" y="116.7" transform="rotate(-90 156 116.7)">AVDD</text>
<text x="157.9" y="118.8" transform="rotate(-90 157.9 118.8)">BYPASS</text>
<text x="159.9" y="114.4" transform="rotate(-90 159.9 114.4)">NC</text>
<text x="160.8" y="117.6">OUTN</text>
<text x="146.6" y="121.5">SCL</text>
<text x="146.6" y="125.3">DVDD</text>
<text x="160.8" y="121.5">PGND</text>
<text x="160.8" y="123.4">PGND</text>
<text x="161" y="125.3">PVDD</text>
<text x="207.3" y="120.9">S1 GND1</text>
<text x="146.6" y="129.2">ADR</text>
<text x="152.1" y="131.3" transform="rotate(-90 152.1 131.3)">MCLK</text>
<text x="154.1" y="131.3" transform="rotate(-90 154.1 131.3)">SCLK</text>
<text x="156" y="131.3" transform="rotate(-90 156 131.3)">SDIN</text>
<text x="157.9" y="131.3" transform="rotate(-90 157.9 131.3)">LRCK</text>
<text x="159.9" y="131.3" transform="rotate(-90 159.9 131.3)">DGND</text>
<text x="160.9" y="129.2">OUTP</text>
<text x="207.3" y="126.7">S2 GND2</text>
</g>
<g font-size="1.4">
<text x="30.9" y="1.4">5</text>
<text x="88.8" y="1.4">4</text>
<text x="146.7" y="1.4">3</text>
<text x="204.6" y="1.4">2</text>
<text x="262.6" y="1.4">1</text>
<text x=".5" y="26.1">D</text>
<text x="292" y="26.1">D</text>
<text x=".5" y="71.9">C</text>
<text x="292" y="71.9">C</text>
<text x=".5" y="117.8">B</text>
<text x="292" y="117.8">B</text>
<text x=".5" y="163.6">A</text>
<text x="292" y="163.6">A</text>
<text x="30.9" y="186.8">5</text>
<text x="88.8" y="186.8">4</text>
<text x="146.7" y="186.8">3</text>
<text x="204.6" y="186.8">2</text>
<text x="262.6" y="186.8">1</text>
</g>
</svg>
